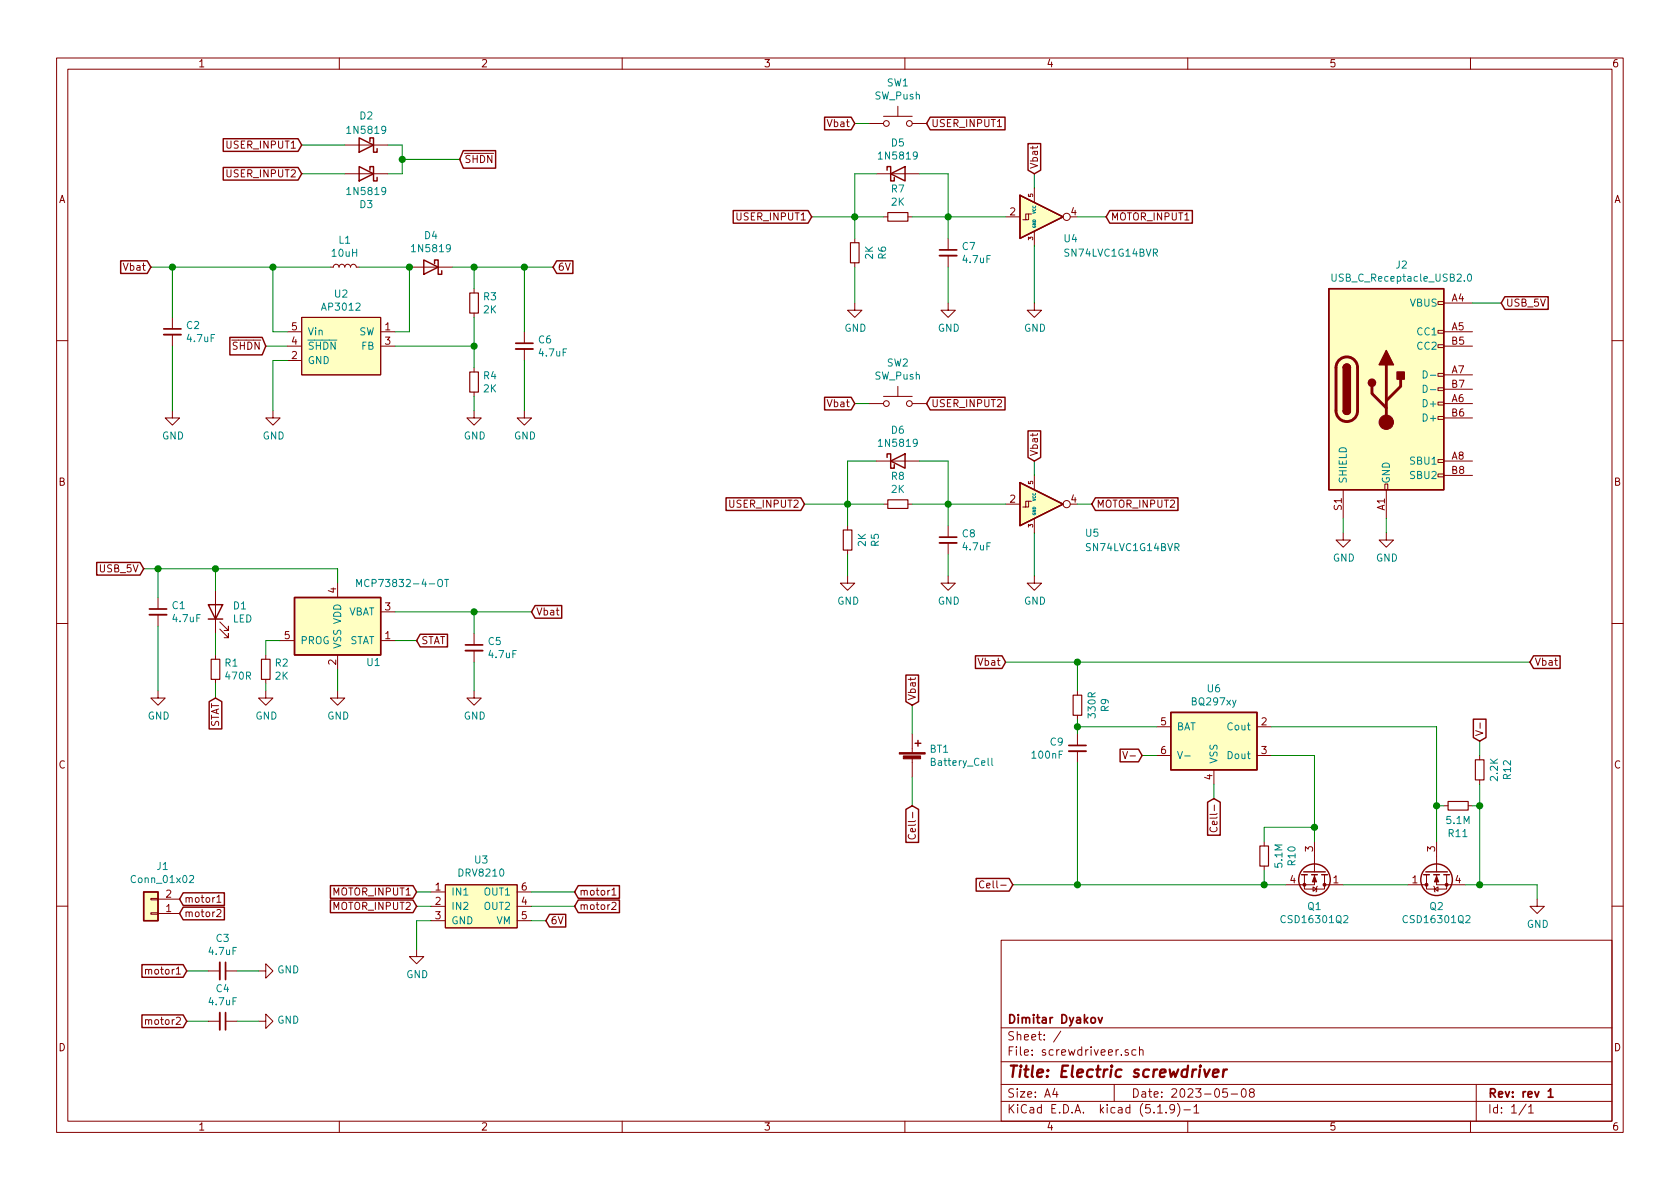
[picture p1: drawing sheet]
<svg xmlns="http://www.w3.org/2000/svg" width="297mm" height="210mm" viewBox="0 0 297 210" stroke-linecap="round" stroke-linejoin="round" font-family="sans-serif">
<g fill="none" stroke="#840000" stroke-width=".18">
<path d="M10 10.3h277v189.9h-277zM12 12.2h273v186.1h-273zM60 10.3v1.9M110 10.3v1.9M158.7 18.8v1.8M160 10.3v1.9M210 10.3v1.9M260 10.3v1.9M61 30.7h7.6M61 25.6h7.6M153.7 21.8h2.5M154.9 30.7h7.7"/>
<path d="M156.2 38.3h.8M156.2 20.6h5.1M160.5 38.3h.8M161.3 21.8h2.5M176.4 22.4h.7M177.8 38.3h2.5M180.8 38.9h1.1v-1.1h-.5v1.1M181.9 37.8h.5M182.9 33.3v2.5M30.5 56.1v2.1M30.5 59.2v2M50.8 58.7h2.5"/>
<path d="M53.3 56.1h14v10.2h-14zM58.4 47.2h.5l.2-.3 .2-.2 .5 .2 .1 .3 .2-.3 .3-.2 .4 .2 .2 .3 .1-.3 .3-.2 .4 .2 .2 .3 .1-.3 .3-.2 .4 .2 .2 .3h.5M67.3 58.7h2.5M72.4 47.2h7.6M83.8 51v.8M83.8 55.4v.7M92.7 58.7v2M151.1 53.6v1.3h1.3l-1.3 1.2-1.2-1.2h1.2M151.1 42.2v.7M151.1 46.5v.7M167.6 53.6v1.3h1.3l-1.3 1.2-1.2-1.2h1.2M167.6 42.2v2"/>
<path d="M167.6 45.2v2M182.9 53.6v1.3h1.2l-1.2 1.2-1.3-1.2h1.3M182.9 40.9v2.5M254.3 58.4h1v.5h-1zM254.3 53.3h1v.5h-1zM255.3 53.6h5M255.3 58.7h5M10 60.2h2M30.5 72.6v1.3h1.2l-1.2 1.3-1.3-1.3h1.3M48.3 72.6v1.3h1.2l-1.2 1.3-1.3-1.3h1.3M50.8 61.2h2.5M50.8 63.7h2.5"/>
<path d="M67.3 61.2h2.5M83.8 72.6v1.3h1.3l-1.3 1.3-1.3-1.3h1.3M83.8 65v.8M83.8 69.3v.8M92.7 72.6v1.3h1.3l-1.3 1.3-1.3-1.3h1.3M92.7 61.7v2M153.7 71.4h2.5M156.2 70.1h5.1M158.7 68.3v1.8M161.3 71.4h2.5M254.3 73.7h1v.5h-1zM254.3 71.1h1v.5h-1z"/>
<path d="M254.3 68.6h1v.5h-1zM254.3 66h1v.5h-1zM254.3 61h1v.5h-1zM255.3 71.4h5M255.3 66.3h5M255.3 61.2h5M255.3 73.9h5M255.3 68.8h5M285 60.2h2M149.9 93v.7M149.9 97.3v.7M154.9 81.5h7.7"/>
<path d="M156.2 89.1h.8M160.5 89.1h.8M167.6 93v2M167.6 96v2M177.8 89.1h2.5M180.8 89.7h1.1v-1.1h-.5v1.1M181.9 88.6h.5M182.9 84.1v2.5M182.9 91.7v2.5M237.5 94.2v1.3h1.3l-1.3 1.3-1.3-1.3h1.3M237.5 86.6v5.1M244.9 85.6h.5v1h-.5z"/>
<path d="M245.1 94.2v1.3h1.3l-1.3 1.3-1.3-1.3h1.3M245.1 86.6v5.1M254.3 83.8h1v.5h-1zM254.3 81.3h1v.5h-1zM255.3 81.5h5M255.3 84.1h5M10 110.3h2M27.9 105.7v2M27.9 108.7v2M38.1 104.4v7.6M38.1 115.8v.8M38.9 111.2l1.5 1.6v-.8v.8h-.8"/>
<path d="M38.9 110l1.5 1.5v-.8v.8h-.8M47 115.8v.8M49.5 113.3h2.6M59.7 103.1v2.6M59.7 115.8v2.6M67.3 113.3h2.5M67.3 108.2h2.5M83.8 112v2M83.8 115.1v2M149.9 101.8v1.3h1.2l-1.2 1.3-1.3-1.3h1.3M167.6 101.8v1.3h1.3l-1.3 1.3-1.2-1.3h1.2M182.9 101.8v1.3h1.2l-1.2 1.3-1.3-1.3h1.3"/>
<path d="M285 110.3h2M27.9 122.2v1.2h1.3l-1.3 1.3-1.2-1.3h1.2M38.1 120.1v.8M47 122.2v1.2h1.3l-1.3 1.3-1.3-1.3h1.3M47 120.1v.8M59.7 122.2v1.2h1.3l-1.3 1.3-1.3-1.3h1.3M83.8 122.2v1.2h1.3l-1.3 1.3-1.3-1.3h1.3M161.3 129.8v3.3M161.3 134.1v3.3M190.5 122.2v.7M190.5 126.5v.7M190.5 129.8v2"/>
<path d="M190.5 132.8v2.1M198.5 132.9l.4 1.3 .5-1.3M199.8 133.7h1M204.5 128.5h2.5M204.5 133.6h2.5M214.6 136.1v2.6M222.2 128.5h2.6M222.2 133.6h2.6M260.9 129.2l1.3 .4-1.3 .5M261.6 133.6v.8M261.6 137.9v.8M261.7 127.8v1"/>
<path d="M26.7 158.9h1.2v.2h-1.2zM27.9 159h3.8M38.4 158.6l.3-.3v1.3M38.4 159.6h.7M76.2 157.7h2.5M78.7 156.5h12.7v7.6h-12.7zM91.4 157.7h2.6M108.2 157.4l.4-.4v1.3M108.2 159.7l.5-.1 .2 .3v.2l-.8 .7h.8M108.2 158.3h.7M160.7 147.6a.6 .6 0 0 0 .4 .8 .6 .6 0 0 0 .7-.6l-.1-.2M174 155.9a.6 .6 0 0 0-.9 .4 .6 .6 0 0 0 .6 .7l.3-.1"/>
<path d="M214 146.3a.6 .6 0 0 0 .5 .8 .6 .6 0 0 0 .7-.5l-.1-.3M223.5 148.8v.8M223.5 153.2v.7M230.6 154.7v2.5h3.6v-2.5M232.2 156.8l.6 .4-.6 .4zM232.4 154.7v1.8h-5.1M232.4 148.8v5.4M232.9 156.7l-.1 .1v.8l-.1 .1M234.2 156.5h3.3M248.9 156.5h3.3M252.2 154.7v2.5h3.6v-2.5M253.5 156.7l.1 .1v.8l.1 .1"/>
<path d="M253.6 157.2l.7-.4v.8zM254 154.7v1.8h5.1M254 148.8v5.4M255.3 142.5h.7M259.6 142.5h.7M271.8 159v1.3h1.2l-1.2 1.2-1.3-1.2h1.3M10 160.2h2M25.7 171.5l.2-.1 .3 .1 .1 .8M25.7 171.4v.9M26.7 161.4h1.2v.3h-1.2zM27.9 161.5h3.8M36.8 171.7h2.1"/>
<path d="M38.4 161l.4-.2 .3 .4-.1 .2-.7 .7h.8M39.9 171.7h2M45.7 171.7h1.3v-1.3l1.3 1.3-1.3 1.3v-1.3M73.7 167.9v1.3h1.2l-1.2 1.2-1.3-1.2h1.3M76.2 160.3h2.5M76.2 162.8h2.5M91.4 160.3h2.6M91.4 162.8h2.6M177 166.3h108v32h-108zM285 160.2h2M25.7 180.4l.2-.1 .3 .1 .1 .7M25.7 180.3v.8"/>
<path d="M36.8 180.6h2.1M39.9 180.6h2M45.7 180.6h1.3v-1.3l1.3 1.3-1.3 1.3v-1.3M60 198.3v1.9M110 198.3v1.9M160 198.3v1.9M177 194.8h108M177 191.8h108M177 187.8h108M177 181.8h108M186.5 192.5l-.4 1h1M186.8 193v1"/>
<path d="M187.6 182.3l-1.3 2M197 191.8v3M199.5 185.7l-.4-.1-.2 .2 .1 .2 .5 .2v.3h-.6M200.8 185.7l-.4-.1-.3 .3 .1 .6 .2 .1 .4-.1M201.5 185.7l.2-.1 .4 .1v.9M201.5 185.1v1.5M204.7 196.8h.8M206.2 196.7v.1M207.7 196l-.1 .1a.48 .48 0 0 1-.6 .1l-.2-.2 .2-.6a.48 .48 0 0 1 .6 .1 1.27 1.27 0 0 1-.2 1.2l-.4 .1M208.2 195.1a1.71 1.71 0 0 1 0 2.3M209.3 196.3h1.2M210 198.3v1.9"/>
<path d="M211.1 195.8l.4-.5v1.5M211.1 196.8h.9M217 192.5h-.7l-.1 .7 .2-.1 .5 .1 .1 .2v.5l-.2 .1-.6-.1M217.7 193.5h1.1M219.6 192.7l.4-.2a.94 .94 0 0 1 0 1.5 .82 .82 0 0 1-.4-1.3zM221.2 193.2l-.3-.3 .1-.2 .2-.2 .4 .1 .2 .2-.1 .2-.6 .2a.48 .48 0 0 0-.1 .7l.2 .1 .5-.1a.48 .48 0 0 0-.1-.7h-.1M260 198.3v1.9M261 191.8v6.5M269.8 195.2l-1.2 2M270.3 195.8l.4-.5v1.5M270.3 196.8h.8"/>
<circle cx="156.7" cy="21.8" r=".51"/>
<circle cx="160.8" cy="21.8" r=".51"/>
<circle cx="188.6" cy="38.3" r=".63"/>
<circle cx="156.7" cy="71.4" r=".51"/>
<circle cx="160.8" cy="71.4" r=".51"/>
<circle cx="188.6" cy="89.1" r=".63"/>
</g>
<path d="M29 58.2h3M166.1 44.2h3.1M91.2 60.7h3M166.1 95h3.1M26.4 107.7h3.1M82.3 114h3M189 131.8h3M39.9 170.2v3M39.9 179.1v3M194.2 179.9l.3 1 .4-1M273.7 193l.5-.5v1.5M273.7 194h.9" fill="none" stroke="#840000" stroke-width=".3"/>
<path d="M212.9 189.1l.3 1.3 .7-1.3M214.5 189.8l.9-.2v-.4h-.8l-.2 1 .3 .2 .6-.1M216.4 189.1l-.2 1.3M216.9 189.1a.5 .5 0 0 0-.6 .4" fill="none" stroke="#840000" stroke-width=".41"/>
<g fill="#ffffc2" stroke="#ffffc2" stroke-width=".18">
<path d="M234.9 51h20.4v35.6h-20.4z"/>
<path d="M180.3 85.3l7.7 3.8-7.7 3.9z"/>
<path d="M180.3 34.5l7.7 3.8-7.7 3.9z"/>
<path d="M25.4 157.7h2.5v5.1h-2.5z"/>
<path d="M207 126h15.2v10.1h-15.2z"/>
<path d="M52.1 105.7h15.2v10.1h-15.2z"/>
<path d="M53.3 56.1h14v10.2h-14z"/>
<path d="M78.7 156.5h12.7v7.6h-12.7z"/>
</g>
<g fill="none" stroke="#840000" stroke-width=".25">
<path d="M39.5 29.6h13.2l.6 1.1-.6 1.1h-13.2zM39.5 24.5h13.2l.6 1.1-.6 1.2h-13.2zM63.5 29.5l2.5 1.2-2.5 1.3zM63.5 24.4l2.5 1.2-2.5 1.3zM65.4 30.1v-.6h.6v2.5h.7v-.6M65.4 25v-.6h.6v2.5h.7v-.6M81.9 26.6h5.7v3.1h-5.7l-.6-1.5zM129.6 37.2h13.3l.6 1.1-.6 1.2h-13.3zM145.8 20.7h4.7l.6 1.1-.6 1.2h-4.7zM156.8 30.1v-.6h.7v2.5h.6v-.6M157.5 30.7l2.5-1.2v2.5zM164.5 20.7h13.2v2.3h-13.2l-.7-1.2z"/>
<path d="M180.3 34.5l7.7 3.8-7.7 3.9zM181.8 25.4h2.2v4.7l-1.1 .6-1.1-.6zM196.2 37.2h14.6v2.3h-14.6l-.6-1.2zM21.3 46.1h4.7l.7 1.1-.7 1.2h-4.7zM40.6 59.7h5.8l.6 1.5-.6 1.6h-5.8zM74.9 46l2.6 1.2-2.6 1.3zM76.8 46.6v-.6h.7v2.5h.6v-.6M98.4 46.1h2.9v2.3h-2.9l-.6-1.2zM234.9 51h20.4v35.6h-20.4zM266.1 52.5h7.6v2.2h-7.6l-.7-1.1zM145.8 70.3h4.7l.6 1.1-.6 1.1h-4.7zM164.5 70.3h13.2v2.2h-13.2l-.7-1.1z"/>
<path d="M181.8 76.2h2.2v4.7l-1.1 .6-1.1-.6zM237.5 72.6a.63 .63 0 0 0 .6 .7 .63 .63 0 0 0 .7-.7M237.5 65a.63 .63 0 0 1 .6-.6 .63 .63 0 0 1 .7 .6M17.1 99.5h7.7l.6 1.1-.6 1.1h-7.7zM128.4 88h13.2l.6 1.1-.6 1.2h-13.2zM156.8 80.9v-.6h.7v2.5h.6v-.6M157.5 81.5l2.5-1.2v2.5zM180.3 85.3l7.7 3.8-7.7 3.9zM193.7 88h14.6v2.3h-14.6l-.7-1.2zM36.8 106.9h2.6l-1.3 2.6zM36.8 109.5h2.6M52.1 105.7h15.2v10.1h-15.2z"/>
<path d="M74.3 112.2h4.8v2.2h-4.8l-.6-1.1zM94.6 107.1h4.7v2.2h-4.7l-.6-1.1zM160.2 119.4h2.2v4.7l-1.1 .6-1.1-.6zM172.5 116h4.7l.6 1.1-.6 1.1h-4.7zM271.1 116h4.7v2.2h-4.7l-.6-1.1zM37 124.1l1.1-.7 1.1 .7v4.8h-2.2zM161.8 131.4h1M162.3 130.9v1M198 132.5h3.3l.6 1.1-.6 1.1h-3.3zM207 126h15.2v10.1h-15.2zM260.5 127.2h2.2v3.2l-1.1 .7-1.1-.7zM25.4 157.7h2.5v5.1h-2.5z"/>
<path d="M32.4 157.9h7.3v2.2h-7.3l-.7-1.1zM58.4 159.2h14.6l.7 1.1-.7 1.1h-14.6zM58.4 156.6h14.6l.7 1.1-.7 1.1h-14.6zM102.2 156.6h7.3v2.2h-7.3l-.6-1.1zM102.2 159.2h7.3v2.2h-7.3l-.6-1.1zM160.2 143.1l1.1-.6 1.1 .6v5.9h-2.2zM172.6 155.3h5.8l.7 1.2-.7 1.1h-5.8zM213.5 141.9l1.1-.7 1.1 .7v5.8h-2.2zM230.1 154.7h1M230.5 154.2h3.8M231.9 154.7h1M233.7 154.7h1"/>
<path d="M251.7 154.7h1M252.1 154.2h3.8M253.5 154.7h1M255.3 154.7h1M25.1 179.5h7.3l.6 1.1-.6 1.1h-7.3zM25.1 170.6h7.3l.6 1.1-.6 1.1h-7.3zM32.4 160.4h7.3v2.3h-7.3l-.7-1.2zM97.2 161.7h2.8v2.2h-2.8l-.7-1.1z"/>
<circle cx="232.4" cy="155.6" r="2.79"/>
<circle cx="254" cy="155.6" r="2.79"/>
</g>
<path d="M236.7 63.8a1.9 1.9 0 0 1 2.1-.6 1.9 1.9 0 0 1 1.2 1.8v7.6a1.9 1.9 0 0 1-1.9 1.9 1.9 1.9 0 0 1-1.9-1.9v-7.7l.1-.5zM242.6 68.3v1.3l2.5 2.5M245.1 64.5v10.2M247.6 67.1v1.2l-2.5 2.6" fill="none" stroke="#840000" stroke-width=".51"/>
<g fill="#840000" stroke="#840000" stroke-width=".25">
<path d="M237.5 72.6h1.3a.63 .63 0 0 1-.7 .7 .63 .63 0 0 1-.6-.7z"/>
<path d="M237.7 64.6a.63 .63 0 0 1 .7-.2 .63 .63 0 0 1 .4 .6h-1.3z"/>
<path d="M237.5 65h1.3v7.6h-1.3z"/>
<path d="M247 65.8h1.3v1.3h-1.3z"/>
<path d="M245.1 62l1.3 2.5h-2.6z"/>
<circle cx="242.6" cy="67.7" r=".63"/>
</g>
<g fill="#840000" stroke="#840000" stroke-width=".18">
<path d="M254 154.9l.4 1.1h-.8z"/>
<path d="M232.4 154.9l.4 1.1h-.8z"/>
<path d="M159 133.1h4.6v.2h-4.6z"/>
<path d="M159.7 133.7h3.1v.5h-3.1z"/>
<circle cx="245.1" cy="74.7" r="1.27"/>
<circle cx="255.8" cy="156.5" r=".25"/>
<circle cx="252.2" cy="156.5" r=".25"/>
<circle cx="230.6" cy="156.5" r=".25"/>
<circle cx="234.2" cy="156.5" r=".25"/>
</g>
<g fill="none" stroke="#008484" stroke-width=".18">
<path d="M235.5 48.5v1l.3 .2h.3l.1-.2v-1M259.6 48.6l.2-.1a.69 .69 0 0 1 .4 .6 .69 .69 0 0 1-.4 .6l-.3-.2v-.3zM251.6 65.6a.64 .64 0 0 1 .8 .6 .64 .64 0 0 1-.8 .6zM251.6 68.1a.64 .64 0 0 1 .8 .7 .64 .64 0 0 1-.8 .6zM252.9 66.4h1M252.9 68.9h1M63.1 103.7v-1.2l.4 .9 .4-.9v1.2M78.6 102.5h.7M79 102.5v1.2M175.4 134.1v1.1l.1 .2M208.2 132.9l.4 1.3 .5-1.3M209.5 133.7h.9"/>
<path d="M33.5 154.9l.5-.1 .2 .4v.2l-.7 .7h.7"/>
</g>
<path d="M29 59.2h3M166.1 45.2h3.1M91.2 61.7h3M166.1 96h3.1M26.4 108.7h3.1M82.3 115.1h3M189 132.8h3M38.9 170.2v3M38.9 179.1v3" fill="none" stroke="#840000" stroke-width=".33"/>
<path d="M157 37.6h3.5v1.5h-3.5zM83.1 51.8h1.5v3.6h-1.5zM150.4 42.9h1.5v3.6h-1.5zM83.1 65.8h1.5v3.5h-1.5zM149.1 93.7h1.5v3.6h-1.5zM157 88.4h3.5v1.5h-3.5zM37.3 116.6h1.6v3.5h-1.6zM46.2 116.6h1.6v3.5h-1.6zM189.7 122.9h1.6v3.6h-1.6zM260.9 134.4h1.5v3.5h-1.5zM222.8 149.6h1.5v3.6h-1.5zM256 141.7h3.6v1.6h-3.6z" fill="none" stroke="#840000" stroke-width=".2"/>
<g fill="none" stroke="#008400" stroke-width=".18">
<path d="M53.3 30.7h7.7M53.3 25.6h7.7M68.6 25.6h2.5v5.1h-2.5M71.1 28.2h10.2M143.5 38.3h12.7M151.1 21.8h2.6M154.9 30.7h-3.8v11.5M161.3 38.3h16.5M162.6 30.7h5v11.5M182.9 30.7v2.6M190.5 38.3h5.1M26.7 47.2h31.7"/>
<path d="M30.5 47.2v8.9M48.3 47.2v11.5h2.5M63.5 47.2h8.9v11.5h-2.6M80 47.2h17.8M83.8 47.2v3.8M83.8 56.1v8.9M92.7 47.2v11.5M151.1 47.2v6.4M167.6 47.2v6.4M182.9 43.4v10.2M260.3 53.6h5.1M30.5 61.2v11.4"/>
<path d="M47 61.2h3.8M50.8 63.7h-2.5v8.9M69.8 61.2h14M83.8 70.1v2.5M92.7 63.7v8.9M151.1 71.4h2.6M142.2 89.1h14M149.9 98v3.8M154.9 81.5h-5v11.5M161.3 89.1h16.5M162.6 81.5h5v11.5M167.6 98v3.8"/>
<path d="M182.9 81.5v2.6M182.9 94.2v7.6M190.5 89.1h2.5M237.5 91.7v2.5M245.1 91.7v2.5M25.4 100.6h34.3v2.5M27.9 100.6v5.1M27.9 110.7v11.5M38.1 100.6v3.8M38.1 112v3.8M49.5 113.3h-2.5v2.5M59.7 118.4v3.8"/>
<path d="M69.8 113.3h3.9M69.8 108.2h24.2M83.8 108.2v3.8M83.8 117.1v5.1M177.8 117.1h92.7M190.5 117.1v5.1M38.1 120.9v2.5M47 120.9v1.3M161.3 124.7v5.1M161.3 137.4v5.1M190.5 128.5h14M190.5 127.2v2.6"/>
<path d="M190.5 134.9v21.6M201.9 133.6h2.6M214.6 138.7v2.5M224.8 128.5h29.2v20.3M224.8 133.6h7.6v15.2M261.6 131.1v2.5M261.6 138.7v17.8M73.7 157.7h2.5M94 157.7h7.6M179.1 156.5h48.2M223.5 153.9v2.6M232.4 146.3h-8.9v2.5"/>
<path d="M237.5 156.5h11.4M254 142.5h1.3M259.1 156.5h12.7v2.5M260.3 142.5h1.3M33 171.7h3.8M41.9 171.7h3.8M73.7 160.3h2.5M76.2 162.8h-2.5v5.1M94 160.3h7.6M94 162.8h2.5M33 180.6h3.8M41.9 180.6h3.8"/>
</g>
<g fill="#008400" stroke="#008400" stroke-width=".25">
<circle cx="254" cy="142.5" r=".51"/>
<circle cx="167.6" cy="89.1" r=".51"/>
<circle cx="261.6" cy="142.5" r=".51"/>
<circle cx="83.8" cy="47.2" r=".51"/>
<circle cx="232.4" cy="146.3" r=".51"/>
<circle cx="38.1" cy="100.6" r=".51"/>
<circle cx="71.1" cy="28.2" r=".51"/>
<circle cx="167.6" cy="38.3" r=".51"/>
<circle cx="30.5" cy="47.2" r=".51"/>
<circle cx="83.8" cy="108.2" r=".51"/>
<circle cx="48.3" cy="47.2" r=".51"/>
<circle cx="149.9" cy="89.1" r=".51"/>
<circle cx="92.7" cy="47.2" r=".51"/>
<circle cx="190.5" cy="117.1" r=".51"/>
<circle cx="27.9" cy="100.6" r=".51"/>
<circle cx="190.5" cy="128.5" r=".51"/>
<circle cx="151.1" cy="38.3" r=".51"/>
<circle cx="83.8" cy="61.2" r=".51"/>
<circle cx="223.5" cy="156.5" r=".51"/>
<circle cx="72.4" cy="47.2" r=".51"/>
<circle cx="261.6" cy="156.5" r=".51"/>
<circle cx="190.5" cy="156.5" r=".51"/>
</g>
<text font-size="2.8" fill="#840000" x="178" y="190.5">Title: Electric screwdriver</text>
<g font-size="2.1" fill="#840000">
<text x="178" y="184">Sheet: /</text>
<text x="178" y="181">Dimitar Dyakov</text>
<text x="178" y="186.7">File: screwdriveer.sch</text>
<text x="178" y="196.9">KiCad E.D.A. kicad (5.1.9)-1</text>
<text x="178" y="194.1">Size: A4</text>
<text x="200" y="194.1">Date: 2023-05-08</text>
<text x="263" y="194.1">Rev: rev 1</text>
<text x="263" y="196.9">Id: 1/1</text>
</g>
<g font-size="1.8" fill="#840000">
<text x="35" y="11.9">1</text>
<text x="85" y="11.9">2</text>
<text x="135" y="11.9">3</text>
<text x="185" y="11.9">4</text>
<text x="235" y="11.9">5</text>
<text x="285" y="11.9">6</text>
<text x="146.5" y="22.5">Vbat</text>
<text x="164.6" y="22.5">USER_INPUT1</text>
<text x="40.4" y="26.3">USER_INPUT1</text>
<text x="82.1" y="28.8">SHDN</text>
<text x="183.5" y="29.9" transform="rotate(-90 183.5 29.9)">Vbat</text>
<text x="10.4" y="35.9">A</text>
<text x="40.4" y="31.4">USER_INPUT2</text>
<text x="285.4" y="35.9">A</text>
<text x="130.5" y="39">USER_INPUT1</text>
<text x="178.6" y="38.1">2</text>
<text x="189.4" y="38.1">4</text>
<text x="196.4" y="39">MOTOR_INPUT1</text>
<text x="22" y="47.9">Vbat</text>
<text x="98.6" y="47.9">6V</text>
<text x="256.7" y="53.3">A4</text>
<text x="51.6" y="58.4">5</text>
<text x="68.1" y="58.4">1</text>
<text x="256.7" y="58.4">A5</text>
<text x="266.2" y="54.2">USB_5V</text>
<text x="41.2" y="61.8">SHDN</text>
<text x="51.6" y="63.5">2</text>
<text x="51.6" y="61">4</text>
<text x="68.1" y="61">3</text>
<text x="256.7" y="61">B5</text>
<text x="256.7" y="71.1">A6</text>
<text x="256.7" y="66">A7</text>
<text x="256.7" y="68.6">B7</text>
<text x="146.5" y="72">Vbat</text>
<text x="164.6" y="72">USER_INPUT2</text>
<text x="256.7" y="73.7">B6</text>
<text x="183.5" y="80.7" transform="rotate(-90 183.5 80.7)">Vbat</text>
<text x="256.7" y="81.3">A8</text>
<text x="256.7" y="83.8">B8</text>
<text x="10.4" y="85.9">B</text>
<text x="129.3" y="89.8">USER_INPUT2</text>
<text x="178.6" y="88.9">2</text>
<text x="189.4" y="88.9">4</text>
<text x="193.8" y="89.8">MOTOR_INPUT2</text>
<text x="285.4" y="85.9">B</text>
<text x="237.2" y="90.2" transform="rotate(-90 237.2 90.2)">S1</text>
<text x="244.9" y="90.3" transform="rotate(-90 244.9 90.3)">A1</text>
<text x="17.7" y="101.2">USB_5V</text>
<text x="59.4" y="104.9" transform="rotate(-90 59.4 104.9)">4</text>
<text x="68.1" y="107.9">3</text>
<text x="50.3" y="113">5</text>
<text x="68.1" y="113">1</text>
<text x="74.4" y="113.9">STAT</text>
<text x="94.8" y="108.8">Vbat</text>
<text x="59.4" y="117.6" transform="rotate(-90 59.4 117.6)">2</text>
<text x="173.2" y="117.7">Vbat</text>
<text x="271.3" y="117.7">Vbat</text>
<text x="161.9" y="123.9" transform="rotate(-90 161.9 123.9)">Vbat</text>
<text x="38.7" y="128.8" transform="rotate(-90 38.7 128.8)">STAT</text>
<text x="205.3" y="128.3">5</text>
<text x="223" y="128.3">2</text>
<text x="10.4" y="135.9">C</text>
<text x="205.3" y="133.3">6</text>
<text x="214.4" y="137.9" transform="rotate(-90 214.4 137.9)">4</text>
<text x="223" y="133.3">3</text>
<text x="285.4" y="135.9">C</text>
<text x="161.9" y="147.1" transform="rotate(-90 161.9 147.1)">Cell-</text>
<text x="215.3" y="145.8" transform="rotate(-90 215.3 145.8)">Cell-</text>
<text x="232.2" y="150.6" transform="rotate(-90 232.2 150.6)">3</text>
<text x="253.7" y="150.6" transform="rotate(-90 253.7 150.6)">3</text>
<text x="29.4" y="161.3">1</text>
<text x="29.4" y="158.7">2</text>
<text x="32.5" y="159.6">motor1</text>
<text x="59" y="160.9">MOTOR_INPUT2</text>
<text x="59" y="158.4">MOTOR_INPUT1</text>
<text x="77" y="157.5">1</text>
<text x="77" y="160">2</text>
<text x="92.2" y="160">4</text>
<text x="92.2" y="157.5">6</text>
<text x="102.4" y="158.4">motor1</text>
<text x="102.4" y="160.9">motor2</text>
<text x="174.4" y="157.1">Cell-</text>
<text x="228.1" y="156.2">4</text>
<text x="235.7" y="156.2">1</text>
<text x="249.7" y="156.2">1</text>
<text x="257.3" y="156.2">4</text>
<text x="32.5" y="162.2">motor2</text>
<text x="77" y="162.6">3</text>
<text x="92.2" y="162.6">5</text>
<text x="97.3" y="163.4">6V</text>
<text x="26.2" y="172.3">motor1</text>
<text x="10.4" y="185.9">D</text>
<text x="26.2" y="181.2">motor2</text>
<text x="285.4" y="185.9">D</text>
<text x="35" y="199.9">1</text>
<text x="85" y="199.9">2</text>
<text x="135" y="199.9">3</text>
<text x="185" y="199.9">4</text>
<text x="235" y="199.9">5</text>
<text x="285" y="199.9">6</text>
</g>
<g font-size="1.8" fill="#008484">
<text x="154.7" y="17.6">SW_Push</text>
<text x="156.8" y="15.3">SW1</text>
<text x="61.7" y="23.7">1N5819</text>
<text x="63.7" y="21.1">D2</text>
<text x="155.7" y="28.2">1N5819</text>
<text x="157.6" y="25.9">D5</text>
<text x="61.7" y="34.5">1N5819</text>
<text x="157.6" y="34.1">R7</text>
<text x="63.7" y="36.8">D3</text>
<text x="157.6" y="36.4">2K</text>
<text x="58.8" y="45.4">10uH</text>
<text x="59.9" y="43.1">L1</text>
<text x="73.1" y="44.6">1N5819</text>
<text x="75.1" y="42.3">D4</text>
<text x="154.4" y="45.8" transform="rotate(-90 154.4 45.8)">2K</text>
<text x="156.7" y="45.8" transform="rotate(-90 156.7 45.8)">R6</text>
<text x="170.2" y="44.2">C7</text>
<text x="170.4" y="46.5">4.7uF</text>
<text x="188.2" y="42.8">U4</text>
<text x="188.5" y="45.4">SN74LVC1G14BVR</text>
<text x="246.9" y="47.5">J2</text>
<text x="59.2" y="52.6">U2</text>
<text x="85.5" y="53.1">R3</text>
<text x="236.1" y="49.8">USB_C_Receptacle_USB2.0</text>
<text x="33" y="58.2">C2</text>
<text x="54.4" y="59.3">Vin</text>
<text x="57.1" y="54.9">AP3012</text>
<text x="63.4" y="59.3">SW</text>
<text x="85.5" y="55.4">2K</text>
<text x="149.3" y="58.7">GND</text>
<text x="165.8" y="58.7">GND</text>
<text x="181.1" y="58.7">GND</text>
<text x="249.4" y="54.2">VBUS</text>
<text x="250.7" y="59.3">CC1</text>
<text x="33.2" y="60.5">4.7uF</text>
<text x="54.4" y="64.4">GND</text>
<text x="54.4" y="61.8">SHDN</text>
<text x="63.9" y="61.8">FB</text>
<text x="95.2" y="60.7">C6</text>
<text x="95.4" y="63">4.7uF</text>
<text x="156.8" y="64.8">SW2</text>
<text x="250.7" y="61.8">CC2</text>
<text x="85.5" y="67.1">R4</text>
<text x="85.5" y="69.4">2K</text>
<text x="154.7" y="67.1">SW_Push</text>
<text x="28.7" y="77.7">GND</text>
<text x="46.4" y="77.7">GND</text>
<text x="82" y="77.7">GND</text>
<text x="90.9" y="77.7">GND</text>
<text x="157.6" y="76.7">D6</text>
<text x="251.9" y="72">D+</text>
<text x="251.9" y="74.5">D+</text>
<text x="155.7" y="79">1N5819</text>
<text x="249.5" y="82.2">SBU1</text>
<text x="157.6" y="84.9">R8</text>
<text x="157.6" y="87.2">2K</text>
<text x="238.1" y="85.6" transform="rotate(-90 238.1 85.6)">SHIELD</text>
<text x="245.7" y="85.6" transform="rotate(-90 245.7 85.6)">GND</text>
<text x="249.5" y="84.7">SBU2</text>
<text x="170.2" y="95">C8</text>
<text x="192" y="94.9">U5</text>
<text x="153.1" y="96.6" transform="rotate(-90 153.1 96.6)">2K</text>
<text x="155.4" y="96.6" transform="rotate(-90 155.4 96.6)">R5</text>
<text x="170.4" y="97.3">4.7uF</text>
<text x="192.3" y="97.5">SN74LVC1G14BVR</text>
<text x="235.7" y="99.3">GND</text>
<text x="243.3" y="99.3">GND</text>
<text x="30.5" y="107.7">C1</text>
<text x="41.3" y="107.8">D1</text>
<text x="64.4" y="103.8">MCP73832-4-OT</text>
<text x="148" y="106.9">GND</text>
<text x="165.8" y="106.9">GND</text>
<text x="181.1" y="106.9">GND</text>
<text x="30.7" y="110">4.7uF</text>
<text x="41.1" y="110.1">LED</text>
<text x="53.1" y="113.9">PROG</text>
<text x="61.5" y="108.8">VBAT</text>
<text x="61.7" y="113.9">STAT</text>
<text x="39.8" y="117.9">R1</text>
<text x="48.7" y="117.9">R2</text>
<text x="60.3" y="114.8" transform="rotate(-90 60.3 114.8)">VSS VDD</text>
<text x="64.9" y="117.8">U1</text>
<text x="86.4" y="114.1">C5</text>
<text x="86.5" y="116.4">4.7uF</text>
<text x="40" y="120.2">470R</text>
<text x="48.7" y="120.2">2K</text>
<text x="196" y="125.8" transform="rotate(-90 196 125.8)">R9</text>
<text x="210.8" y="124.7">BQ297xy</text>
<text x="213.5" y="122.4">U6</text>
<text x="26.1" y="127.2">GND</text>
<text x="45.2" y="127.2">GND</text>
<text x="57.9" y="127.2">GND</text>
<text x="82" y="127.2">GND</text>
<text x="185.7" y="131.8">C9</text>
<text x="193.7" y="126.8" transform="rotate(-90 193.7 126.8)">330R</text>
<text x="208" y="129.2">BAT</text>
<text x="217.2" y="129.2">Cout</text>
<text x="164.4" y="133.1">BT1</text>
<text x="164.9" y="135.4">Battery_Cell</text>
<text x="182.6" y="134.2">100nF</text>
<text x="215.3" y="135.1" transform="rotate(-90 215.3 135.1)">VSS</text>
<text x="217.2" y="134.2">Dout</text>
<text x="264.8" y="138" transform="rotate(-90 264.8 138)">2.2K</text>
<text x="267.2" y="137.8" transform="rotate(-90 267.2 137.8)">R12</text>
<text x="255.9" y="145.7">5.1M</text>
<text x="256.2" y="148">R11</text>
<text x="27.8" y="153.8">J1</text>
<text x="81.3" y="155">DRV8210</text>
<text x="84" y="152.7">U3</text>
<text x="226.7" y="153.3" transform="rotate(-90 226.7 153.3)">5.1M</text>
<text x="229.1" y="153" transform="rotate(-90 229.1 153)">R10</text>
<text x="23.5" y="156.2">Conn_01x02</text>
<text x="79.8" y="158.4">IN1</text>
<text x="79.8" y="160.9">IN2</text>
<text x="85.7" y="160.9">OUT2</text>
<text x="85.7" y="158.4">OUT1</text>
<text x="231.2" y="160.9">Q1</text>
<text x="252.8" y="160.9">Q2</text>
<text x="38.3" y="166.6">C3</text>
<text x="79.8" y="163.4">GND</text>
<text x="87.8" y="163.4">VM</text>
<text x="226.9" y="163.2">CSD16301Q2</text>
<text x="248.5" y="163.2">CSD16301Q2</text>
<text x="270" y="164.1">GND</text>
<text x="37.1" y="168.9">4.7uF</text>
<text x="49" y="172.1">GND</text>
<text x="71.8" y="173">GND</text>
<text x="37.1" y="177.8">4.7uF</text>
<text x="38.3" y="175.5">C4</text>
<text x="49" y="181">GND</text>
</g>
<g font-size="1.1" fill="#840000">
<text x="182.7" y="34.8" transform="rotate(-90 182.7 34.8)">5</text>
<text x="182.7" y="42.4" transform="rotate(-90 182.7 42.4)">3</text>
<text x="182.7" y="85.6" transform="rotate(-90 182.7 85.6)">5</text>
<text x="182.7" y="93.2" transform="rotate(-90 182.7 93.2)">3</text>
</g>
<g font-size=".7" fill="#008484">
<text x="183.1" y="40.4" transform="rotate(-90 183.1 40.4)">GND</text>
<text x="183.1" y="37.8" transform="rotate(-90 183.1 37.8)">VCC</text>
<text x="183.1" y="88.6" transform="rotate(-90 183.1 88.6)">VCC</text>
<text x="183.1" y="91.2" transform="rotate(-90 183.1 91.2)">GND</text>
</g>
</svg>
